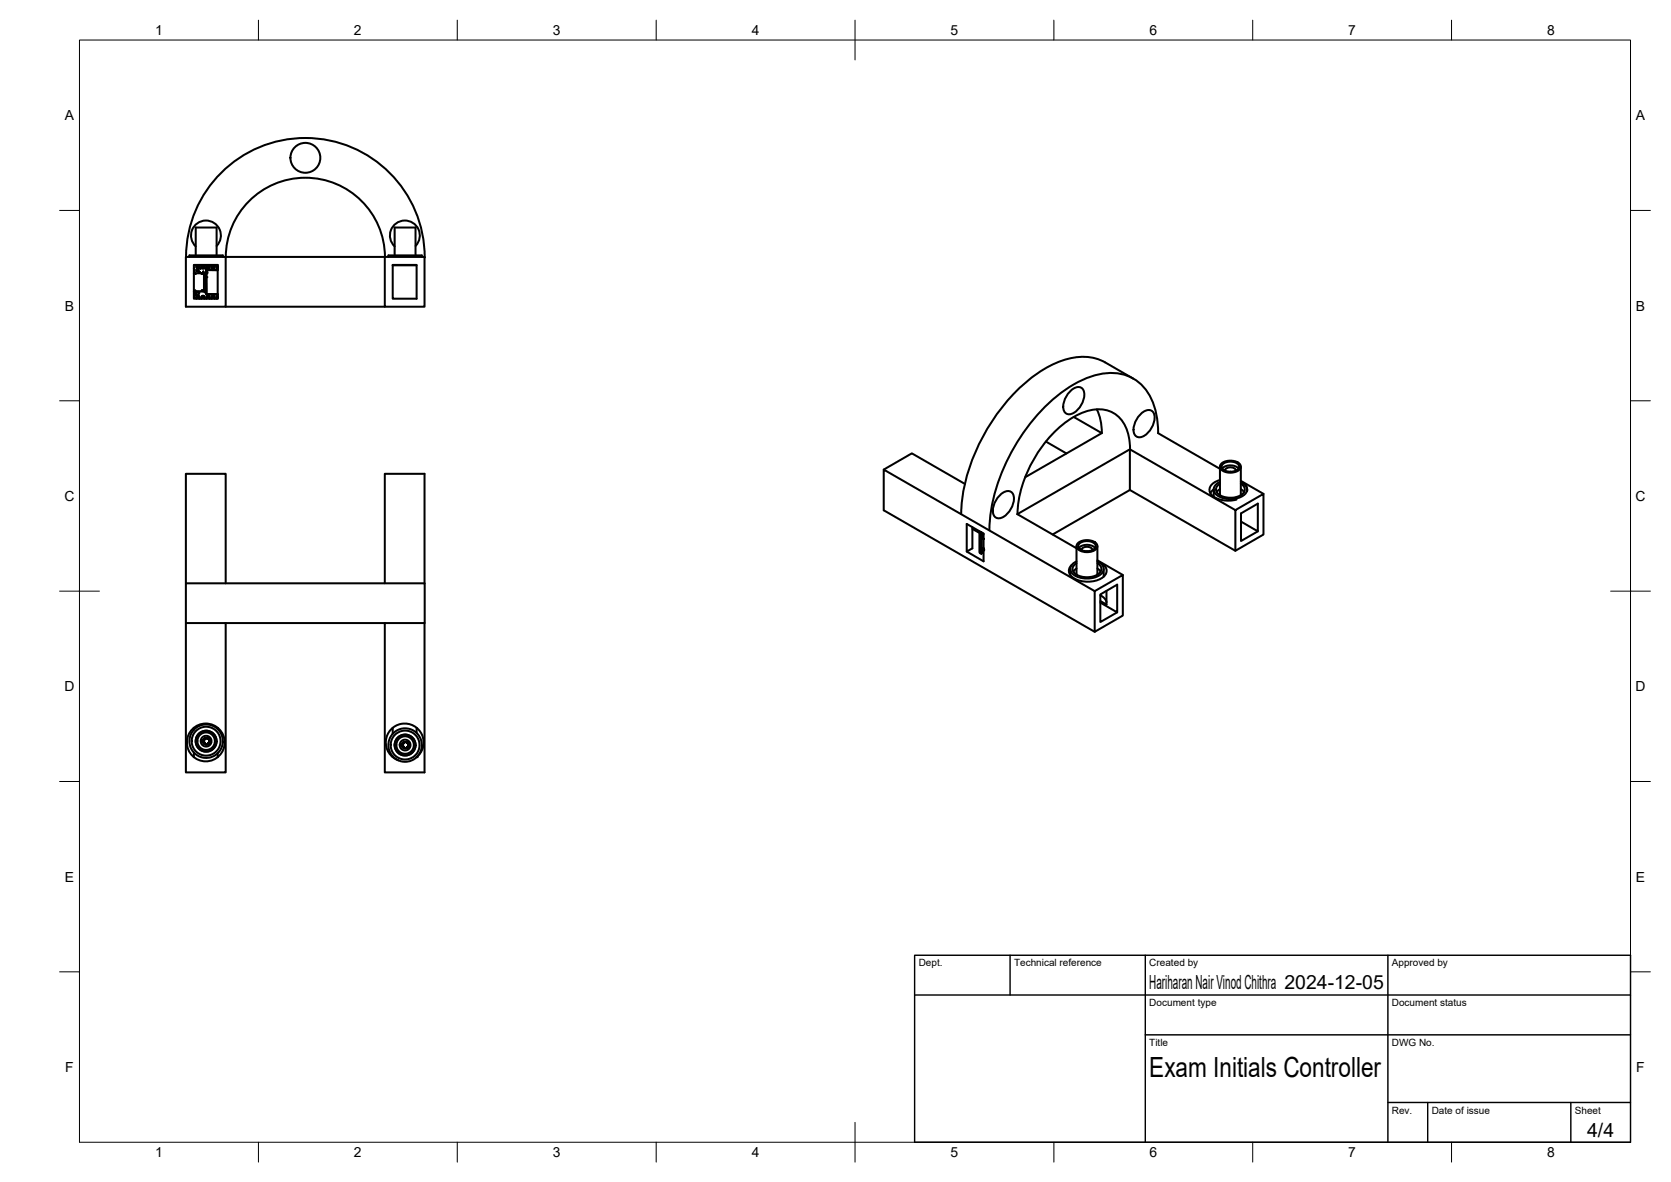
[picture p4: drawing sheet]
<svg xmlns="http://www.w3.org/2000/svg" width="420mm" height="297mm" viewBox="0 0 420 297" stroke-linecap="round" stroke-linejoin="round" font-family="sans-serif">
<!-- layer: Visible -->
<g fill="none" stroke="#000" stroke-width=".51">
<path d="M46.8 64.6a30 30 0 0 1 30-29.9 30 30 0 0 1 29.9 30M47.6 64.6v-.4h8.4v.4M48.7 66.6h6v8.5h-6zM48.7 66.7h6M48.7 73.4h1.2l-.1 .8h-1.1M48.7 67.7v.7M48.7 67.3h.1M48.8 67.4h-.1M48.8 74.7h.1M48.9 68.2v.1M48.9 67.8v.1M49.1 72.9h.1"/>
<path d="M49.1 73.2h-.4M49.2 68.7h-.5h2.6v4.5h-2.6M49.2 68.8h.1M49.2 73.1h.1M49.2 64.2v-7h5.3v7M49.4 75.1v-.4a.38 .38 0 0 1 .4-.4 .38 .38 0 0 1 .3 .4v.4M49.4 66.7v.4a.38 .38 0 0 0 .4 .4 .38 .38 0 0 0 .3-.4v-.4M49.5 67.8h.5v.5l-.5-.1zM49.6 74.7l.1-.2 .3 .2M50.1 73.5v.1M50.1 73.5h.1M50.1 73.6h.1"/>
<path d="M50.2 68.4h.1M50.4 67.4h.1M50.7 68.7h.5M50.7 75.1v-.4a.38 .38 0 0 1 .3-.4 .38 .38 0 0 1 .4 .4v.4M50.7 66.7v.4a.38 .38 0 0 0 .3 .4 .38 .38 0 0 0 .4-.4v-.4M50.7 73.2h.5M50.8 74.7l.2-.2 .2 .2M51.1 68.2v.2M51.1 68.2h.1M51.1 68.4h.1M51.1 68.2l.1 .1M51.2 73h.1"/>
<path d="M51.2 74.8h.1M51.6 67.4h.1M51.7 73.1h.1M51.8 69.7v.1M51.8 68.6h.1M51.8 68.3v.1M51.8 68.4h.1M51.8 68.3h.1M51.9 67.9h2.8h-2.8v6h2.8h-2.8v-5.4M51.9 67.9v.6M51.9 67.9h.1M51.9 75.1v-.4a.38 .38 0 0 1 .4-.4 .38 .38 0 0 1 .4 .4v.4"/>
<path d="M51.9 66.7v.4a.38 .38 0 0 0 .4 .4 .38 .38 0 0 0 .4-.4v-.4M52 67.8h.1M52 67.7v.1M52.1 74.7l.1-.2 .3 .2M52.7 67.7v.1M53.2 75.1v-.4a.38 .38 0 0 1 .4-.4 .38 .38 0 0 1 .4 .4v.4M53.2 67.8l-.1 .1M53.2 66.7v.4a.38 .38 0 0 0 .4 .4 .38 .38 0 0 0 .4-.4v-.4M53.4 74.7l.1-.2 .3 .2M54.5 66.7v.6l.2 .2M54.5 61.8a3.8 3.8 0 0 0-.1-5.3 3.8 3.8 0 0 0-5.3 .1 3.8 3.8 0 0 0 .1 5.3M54.6 74.7l.1-.2v.4"/>
<path d="M54.7 67.8h-2.9v6.2h2.9M54.7 74.3l-.2 .2v.6M54.7 66.9v.4M56.7 64.6h-10v12.5h10v-12.5h40.1M56.7 77.1h40.1M56.7 64.7h.1M96.8 64.6h9.9v12.5h-9.9zM96.8 64.6a20 20 0 0 0-20.1-19.9 20 20 0 0 0-19.9 20M97.7 64.6v-.4h8.4v.4M98.7 66.6h6.1v8.5h-6.1zM98.7 66.7h6.1M99.2 64.2v-7h5.3v7"/>
<path d="M104.5 61.8a3.8 3.8 0 0 0-.1-5.3 3.8 3.8 0 0 0-5.3 .1 3.8 3.8 0 0 0 .1 5.3M269 98.5a2.38 2.38 0 0 1 3.1-.9 4 4 0 0 1-.6 4.8 3.2 3.2 0 0 1-3.2 1.6 2.39 2.39 0 0 1-.8-3.1l.6-1.3zM284.9 95.2l-7-4.1a13.4 13.4 0 0 0-12.4 .1 40.6 40.6 0 0 0-17.6 17.2 43.6 43.6 0 0 0-6.2 20.8M222.2 118l7.1-4.1 13.3 7.7M263 111l5.1 2.9M270 104.8l7 4-19.2 11.1M275.8 102.9a13.3 13.3 0 0 1 1.3 5.9M286.6 104.2a2.38 2.38 0 0 1 3.1-.9 4 4 0 0 1-.6 4.9 3.2 3.2 0 0 1-3.1 1.6 2.39 2.39 0 0 1-.8-3.1l.6-1.3zM291.2 108.8l15.5 9M291.2 108.8a16.3 16.3 0 0 0-4.5-12.4 11.7 11.7 0 0 0-11.4-2.1 34.5 34.5 0 0 0-17.3 13.5 46.1 46.1 0 0 0-9.2 25.4M306.7 117.3v7.1M307.1 116.5l1.1-.6 1.8-.1 1.5 .6 .4 .5 .1 .6-.4 .6-.7 .4-.9 .3h-1.3l-1-.3-.8-.7-.2-.6z"/>
<path d="M307.3 117.8l.6-.5 1.2-.3 1.3 .1 1 .7M307.6 116.6l1.2-.6 1.2 .1 1.2 .5 .4 .8-.3 .4-.6 .5-.8 .2h-1.1l-1-.3-.5-.4-.1-.6zM308 118.3l.3-.5 .9-.4 1.2 .3 .3 .6M309.4 118.5h.1M312 117.3v7.1M244.5 132.5v5.3l-1.4 .8v-6.9l4.2 2.4v7l-4.2-2.5M244.5 132.9l1.8 1M246.3 133.5v5.2l.2 .4M246.6 133.7v1l.5-.3M246.6 138.1v.8l.2 .3M246.7 134.9h.1M246.7 134.1h.1"/>
<path d="M246.8 134.2l.3 .2M246.8 133.8h-.1M246.8 134.9h.1M246.8 138.3l.1 .2M246.9 135.3h.1M246.9 134.9h.1M246.9 135.3v2.4l.1 .1M246.9 134.9l.4 .6M246.9 138.4v.1h.2M246.9 133.9l-.2 .2M247 138.8v.1M247 138.8h.1"/>
<path d="M247 135.4h.1M247 137.8h.1M247 133.9l-.3 .2 .5 .3M247.1 137.8h.1M247.1 134.4h-.1M247.1 134.4l-.7 .5v2.7l.4 .8 .5 .1M247.1 135.1l-.2 .2M247.2 138.2h.1M247.2 135.3l-.1 .1M247.3 134.3l-.2 .1M247.3 138.1v.1M247.3 137.7l-.2 .1"/>
<path d="M251.3 124.6a2.38 2.38 0 0 1 3.1-.9 4 4 0 0 1-.6 4.8 3.2 3.2 0 0 1-3.2 1.7 2.39 2.39 0 0 1-.7-3.2l.5-1.3zM255.8 129.2a31.3 31.3 0 0 1 14.2-24.4 10 10 0 0 1 10-1 9.9 9.9 0 0 1 4.1 9.1l-28.3 16.3 14.9 8.6M270.7 137.3v7.1M271 136.6l1.2-.7 1.7-.1 1.6 .6 .3 .4 .1 .6-.2 .5-.7 .5-.9 .3h-1.3l-1.1-.2-.8-.6-.2-.7zM271.3 137.7l.7-.6 1.2-.2 1.3 .2 .9 .6M271.4 136.7l1.3-.7h1.3l1.1 .5 .4 .5v.4l-.3 .5-.7 .4-1.1 .2-.9-.1-.7-.2-.6-.6-.1-.4zM272 138.2l.2-.5 1-.3 1 .2 .5 .6M273.3 138.5h.1M275.9 137.3v7.1M284.1 123.1l26.5 15.3M304.3 123.9l.9-.9v1.8M306.7 122.9l-.8 .8"/>
<path d="M306.7 121.6l-.7 .6a1.75 1.75 0 0 0 1.4 2.6l1.5 .3 1.5-.1 1.2-.4 1-.6a1.5 1.5 0 0 0-.6-2.4M306.7 121.1l-.1 .1a1.88 1.88 0 0 0-1.4 1.9 1.88 1.88 0 0 0 1.5 1.8l1.2 .4 1.8 .1 1.9-.3 .9-.5a1.82 1.82 0 0 0 1.1-1.8 1.82 1.82 0 0 0-1.5-1.6l-.1-.1M306.8 120.6a2.94 2.94 0 0 0-2.7 2.6 3.5 3.5 0 0 0 3.2 2.5 8 8 0 0 0 3.6-.1M310.6 128.2l7.1-4.1v10.2l-7.1 4.1zM310.6 128.2l-26.5-15.3v10.2l-19.4 11.2M312 122.9l.8 .8M312 120.8l5.7 3.3M312 121a2.31 2.31 0 0 1 1.6 2.4v-.4M312 131.1l4.3 2.4v-6.9l-4.3 2.4v7l4.3-2.5M46.8 146.6h60v10h-60M56.7 146.6v-27.5h-10v75h10v-37.5M96.8 156.6v37.5h9.9v-37.5"/>
<path d="M96.8 146.6v-27.5h9.9v27.5M269.1 143v1.5M269.1 144l-.1 .3M270.7 142.9l-.8 .7M270.7 141.5l-.7 .6a1.7 1.7 0 0 0 1.4 2.6l1.8 .4 1.4-.2 1.1-.3 .9-.8a1.48 1.48 0 0 0-.7-2.3M270.7 141.1l-.4 .2a1.82 1.82 0 0 0-1.2 1.9 1.82 1.82 0 0 0 1.4 1.6l1.6 .5 1.7 .1 1.1-.2 1.3-.5a1.86 1.86 0 0 0 1.3-1.8 1.86 1.86 0 0 0-1.5-1.8h-.1M275.3 148.6l7-4.1v10.2l-7 4.1zM275.3 148.6l-53.1-30.6v10.2l53.1 30.6M275.9 142.9l.8 .7M275.9 140.8l6.4 3.7M276.2 141.2a2.26 2.26 0 0 1 1.7 3.3 6.5 6.5 0 0 1-8.7 0 1.77 1.77 0 0 1 .3-2.5M276.7 151.4l4.2 2.5v-7l-4.2 2.5v6.9l4.2-2.4"/>
<path d="M276.7 149.6l1.2 1 .3 .8M277.5 143v1.9M278.2 148.5v3.4l-1.5-.9M48.7 182.9v.5M48.7 189.1v1.2M51.1 186.3h.1M51.1 186.4h.1M51.1 186v.1M51.1 185.9v.1M51.1 186.6h.1M51.2 185.9h.1M51.2 186.7h.1"/>
<path d="M51.2 185.8h.1M51.2 186.8h.1M51.3 186.8h.1M51.3 185.7h.1M51.4 185.6h.1M51.4 186.9h.1M51.5 187h.1M51.5 185.5v.1M51.6 187h.1M51.6 185.5h.1M51.7 185.5h.2M51.7 187h.2"/>
<path d="M52 187h.1M52.1 185.5h.1M52.1 187h.1M52.2 185.6h.1M52.2 187h.1M52.3 186.9h.1M52.4 186.8h.1M52.5 185.8h.1M52.5 186.6v.1M52.5 185.9h.1M52.6 186h.1M52.6 186.1h.1"/>
<path d="M52.6 186.5h.1M54.7 182.9v.3M54.7 189.3v1M98.7 182.9v1.5M98.7 190.1v.2M101.1 187.2h.1M101.1 187.1h.1M101.1 187.3h.1M101.1 187h.1M101.2 186.9h.1M101.2 186.8h.1M101.2 187.6v.1"/>
<path d="M101.3 186.6v.1M101.5 186.5h.1M101.5 187.9h.1M101.6 186.5h.1M101.9 186.5h.1M102 188h-.1M102.1 186.5h.1M102.1 188h.1M102.2 187.9l-.1 .1M102.3 186.6h.1M102.3 187.8v.1M102.3 187.8h.1"/>
<path d="M102.4 187.8h.1M102.4 187.7v.1M102.5 186.8h.1M102.5 187.7h.1M102.5 187.6h.1M102.6 187h.1M102.6 187.5h.1M102.6 187.4v.1M102.6 187v.1M102.6 187.3h.1M104.7 190.3a4.8 4.8 0 0 0 .2-7.3 4.8 4.8 0 0 0-7.3 1.2 4.8 4.8 0 0 0 2.6 6.9M104.8 182.9v1.3"/>
<circle cx="76.8" cy="39.7" r="3.8"/>
<circle cx="49.3" cy="73.8" r=".16"/>
<circle cx="49.8" cy="67.1" r=".21"/>
<circle cx="49.8" cy="74.7" r=".21"/>
<circle cx="51" cy="74.7" r=".21"/>
<circle cx="51" cy="67.1" r=".21"/>
<circle cx="51.5" cy="73.4" r=".05"/>
<circle cx="51.7" cy="73.1" r=".05"/>
<circle cx="51.7" cy="73.4" r=".05"/>
<circle cx="52.3" cy="74.7" r=".21"/>
<circle cx="52.3" cy="67.1" r=".21"/>
<circle cx="53.6" cy="74.7" r=".21"/>
<circle cx="53.6" cy="67.1" r=".21"/>
<circle cx="54.5" cy="67.7" r=".05"/>
<circle cx="51.7" cy="186.6" r="4.8"/>
<circle cx="51.8" cy="186.3" r="3.6"/>
<circle cx="51.8" cy="186.3" r="4.2"/>
<circle cx="51.8" cy="186.3" r="2.2"/>
<circle cx="51.8" cy="186.3" r=".77"/>
<circle cx="51.8" cy="186.3" r="1.36"/>
<circle cx="51.8" cy="186.3" r="2.63"/>
<circle cx="51.8" cy="186.3" r="2.62"/>
<circle cx="101.9" cy="187.2" r="4.2"/>
<circle cx="101.9" cy="187.2" r="2.2"/>
<circle cx="101.9" cy="187.2" r="1.36"/>
<circle cx="101.9" cy="187.2" r="3.6"/>
<circle cx="101.9" cy="187.2" r="2.62"/>
<circle cx="101.9" cy="187.2" r="2.63"/>
<circle cx="101.9" cy="187.2" r=".78"/>
</g>
<g fill="#000">
<circle cx="49.1" cy="68.9" r=".25"/>
<circle cx="50.6" cy="68.8" r=".25"/>
<circle cx="50.7" cy="68.8" r=".25"/>
<circle cx="50.7" cy="72.9" r=".25"/>
<circle cx="50.8" cy="73.2" r=".25"/>
<circle cx="51.2" cy="72.9" r=".25"/>
<circle cx="51.2" cy="68.9" r=".25"/>
<circle cx="51.2" cy="68.8" r=".25"/>
<circle cx="51.3" cy="73.1" r=".25"/>
<circle cx="51.7" cy="67.4" r=".25"/>
<circle cx="51.7" cy="67.5" r=".25"/>
<circle cx="51.8" cy="68.6" r=".25"/>
<circle cx="51.9" cy="68.2" r=".25"/>
<circle cx="51.9" cy="68.7" r=".25"/>
<circle cx="51.9" cy="68.5" r=".25"/>
<circle cx="51.9" cy="69.6" r=".25"/>
<circle cx="52.7" cy="67.7" r=".25"/>
<circle cx="246.4" cy="135" r=".25"/>
<circle cx="246.7" cy="134.9" r=".25"/>
<circle cx="246.8" cy="134.2" r=".25"/>
<circle cx="246.8" cy="134.9" r=".25"/>
<circle cx="246.9" cy="137.7" r=".25"/>
<circle cx="246.9" cy="135.3" r=".25"/>
<circle cx="247" cy="137.8" r=".25"/>
<circle cx="247" cy="135.4" r=".25"/>
<circle cx="247.1" cy="135.4" r=".25"/>
<circle cx="247.1" cy="137.8" r=".25"/>
<circle cx="247.2" cy="138.2" r=".25"/>
<circle cx="51.1" cy="186.2" r=".25"/>
<circle cx="51.1" cy="186.1" r=".25"/>
<circle cx="51.1" cy="186.3" r=".25"/>
<circle cx="51.1" cy="186.4" r=".25"/>
<circle cx="51.1" cy="186.5" r=".25"/>
<circle cx="51.1" cy="186" r=".25"/>
<circle cx="51.1" cy="186.6" r=".25"/>
<circle cx="51.1" cy="185.9" r=".25"/>
<circle cx="51.2" cy="186.7" r=".25"/>
<circle cx="51.2" cy="185.8" r=".25"/>
<circle cx="51.3" cy="186.8" r=".25"/>
<circle cx="51.3" cy="185.7" r=".25"/>
<circle cx="51.4" cy="185.7" r=".25"/>
<circle cx="51.4" cy="186.9" r=".25"/>
<circle cx="51.4" cy="185.6" r=".25"/>
<circle cx="51.5" cy="186.9" r=".25"/>
<circle cx="51.5" cy="185.6" r=".25"/>
<circle cx="51.5" cy="187" r=".25"/>
<circle cx="51.6" cy="187" r=".25"/>
<circle cx="51.6" cy="185.5" r=".25"/>
<circle cx="51.7" cy="185.5" r=".25"/>
<circle cx="51.7" cy="187" r=".25"/>
<circle cx="51.8" cy="187" r=".25"/>
<circle cx="51.8" cy="185.5" r=".25"/>
<circle cx="51.9" cy="185.5" r=".25"/>
<circle cx="51.9" cy="187" r=".25"/>
<circle cx="52" cy="185.5" r=".25"/>
<circle cx="52" cy="187" r=".25"/>
<circle cx="52.1" cy="185.5" r=".25"/>
<circle cx="52.2" cy="187" r=".25"/>
<circle cx="52.2" cy="185.6" r=".25"/>
<circle cx="52.2" cy="186.9" r=".25"/>
<circle cx="52.3" cy="186.9" r=".25"/>
<circle cx="52.3" cy="185.6" r=".25"/>
<circle cx="52.3" cy="185.7" r=".25"/>
<circle cx="52.3" cy="186.8" r=".25"/>
<circle cx="52.4" cy="185.7" r=".25"/>
<circle cx="52.4" cy="186.8" r=".25"/>
<circle cx="52.4" cy="185.8" r=".25"/>
<circle cx="52.4" cy="186.7" r=".25"/>
<circle cx="52.5" cy="186.7" r=".25"/>
<circle cx="52.5" cy="185.8" r=".25"/>
<circle cx="52.5" cy="185.9" r=".25"/>
<circle cx="52.5" cy="186.6" r=".25"/>
<circle cx="52.5" cy="186" r=".25"/>
<circle cx="52.6" cy="186.5" r=".25"/>
<circle cx="52.6" cy="186" r=".25"/>
<circle cx="52.6" cy="186.4" r=".25"/>
<circle cx="52.6" cy="186.1" r=".25"/>
<circle cx="52.6" cy="186.2" r=".25"/>
<circle cx="101.1" cy="187.1" r=".25"/>
<circle cx="101.1" cy="187.2" r=".25"/>
<circle cx="101.1" cy="187.3" r=".25"/>
<circle cx="101.1" cy="187.4" r=".25"/>
<circle cx="101.1" cy="187.5" r=".25"/>
<circle cx="101.1" cy="187" r=".25"/>
<circle cx="101.2" cy="187.6" r=".25"/>
<circle cx="101.2" cy="187.5" r=".25"/>
<circle cx="101.2" cy="186.9" r=".25"/>
<circle cx="101.2" cy="186.8" r=".25"/>
<circle cx="101.2" cy="187.7" r=".25"/>
<circle cx="101.3" cy="186.7" r=".25"/>
<circle cx="101.3" cy="187.7" r=".25"/>
<circle cx="101.3" cy="187.8" r=".25"/>
<circle cx="101.4" cy="186.6" r=".25"/>
<circle cx="101.4" cy="187.8" r=".25"/>
<circle cx="101.4" cy="187.9" r=".25"/>
<circle cx="101.5" cy="186.6" r=".25"/>
<circle cx="101.5" cy="187.9" r=".25"/>
<circle cx="101.5" cy="186.5" r=".25"/>
<circle cx="101.6" cy="187.9" r=".25"/>
<circle cx="101.6" cy="186.5" r=".25"/>
<circle cx="101.6" cy="188" r=".25"/>
<circle cx="101.7" cy="186.5" r=".25"/>
<circle cx="101.7" cy="188" r=".25"/>
<circle cx="101.8" cy="188" r=".25"/>
<circle cx="101.8" cy="186.5" r=".25"/>
<circle cx="101.9" cy="188" r=".25"/>
<circle cx="101.9" cy="186.5" r=".25"/>
<circle cx="102" cy="188" r=".25"/>
<circle cx="102" cy="186.5" r=".25"/>
<circle cx="102.1" cy="186.5" r=".25"/>
<circle cx="102.1" cy="188" r=".25"/>
<circle cx="102.2" cy="186.5" r=".25"/>
<circle cx="102.2" cy="187.9" r=".25"/>
<circle cx="102.3" cy="186.6" r=".25"/>
<circle cx="102.3" cy="187.9" r=".25"/>
<circle cx="102.4" cy="186.7" r=".25"/>
<circle cx="102.4" cy="187.8" r=".25"/>
<circle cx="102.5" cy="187.7" r=".25"/>
<circle cx="102.5" cy="186.7" r=".25"/>
<circle cx="102.5" cy="187.6" r=".25"/>
<circle cx="102.5" cy="186.8" r=".25"/>
<circle cx="102.6" cy="186.9" r=".25"/>
<circle cx="102.6" cy="187.6" r=".25"/>
<circle cx="102.6" cy="187.5" r=".25"/>
<circle cx="102.6" cy="187" r=".25"/>
<circle cx="102.6" cy="187.1" r=".25"/>
<circle cx="102.6" cy="187.4" r=".25"/>
<circle cx="104.8" cy="190.3" r=".25"/>
</g>
<!-- layer: BORDER -->
<g fill="none" stroke="#000" stroke-width=".25">
<path d="M20 10.1h390v276.9h-390zM65 5.1v5M115 5.1v5M165 5.1v5M215 5.1v10M265 5.1v5M315 5.1v5M365 5.1v5M15 52.9h5M410 52.9h5M15 100.7h5M410 100.7h5"/>
<path d="M15 148.6h10M405 148.6h10M15 196.4h5M410 196.4h5M15 244.2h5M410 244.2h5M65 287v5M115 287v5M165 287v5M215 282.1v9.9M265 287v5M315 287v5"/>
<path d="M365 287v5"/>
</g>
<!-- layer: TITLEBLOCK -->
<path d="M230 240.1h180v46.9h-180zM230 250h180M254 240.1v9.9M288 240.1v46.9M349 240.1v46.9M288 260.1h122M349 277.1h61M359 277.1v9.9M395 277.1v9.9" fill="none" stroke="#000" stroke-width=".36"/>
<text font-size="7" x="289" y="270.6">Exam Initials Controller</text>
<g font-size="4.9">
<text x="289" y="248.5">Hariharan Nair Vinod Chithra 2024-12-05</text>
<text x="399.1" y="285.7">4/4</text>
</g>
<g font-size="3.5">
<text x="39" y="8.8">1</text>
<text x="89" y="8.8">2</text>
<text x="139" y="8.8">3</text>
<text x="189" y="8.8">4</text>
<text x="239" y="8.8">5</text>
<text x="289" y="8.8">6</text>
<text x="339" y="8.8">7</text>
<text x="389" y="8.8">8</text>
<text x="16.3" y="30.2">A</text>
<text x="411.3" y="30.2">A</text>
<text x="16.3" y="78">B</text>
<text x="411.3" y="78">B</text>
<text x="16.2" y="125.9">C</text>
<text x="411.2" y="125.9">C</text>
<text x="16.2" y="173.7">D</text>
<text x="411.2" y="173.7">D</text>
<text x="16.3" y="221.6">E</text>
<text x="411.3" y="221.6">E</text>
<text x="16.4" y="269.4">F</text>
<text x="411.4" y="269.4">F</text>
<text x="39" y="290.8">1</text>
<text x="89" y="290.8">2</text>
<text x="139" y="290.8">3</text>
<text x="189" y="290.8">4</text>
<text x="239" y="290.8">5</text>
<text x="289" y="290.8">6</text>
<text x="339" y="290.8">7</text>
<text x="389" y="290.8">8</text>
</g>
<g font-size="2.5">
<text x="231" y="242.9">Dept.</text>
<text x="255" y="242.9">Technical reference</text>
<text x="289" y="242.9">Created by</text>
<text x="350" y="242.9">Approved by</text>
<text x="289" y="252.8">Document type</text>
<text x="350" y="252.8">Document status</text>
<text x="289" y="262.9">Title</text>
<text x="350" y="262.9">DWG No.</text>
<text x="350" y="279.9">Rev.</text>
<text x="360" y="279.9">Date of issue</text>
<text x="396" y="279.9">Sheet</text>
</g>
</svg>
